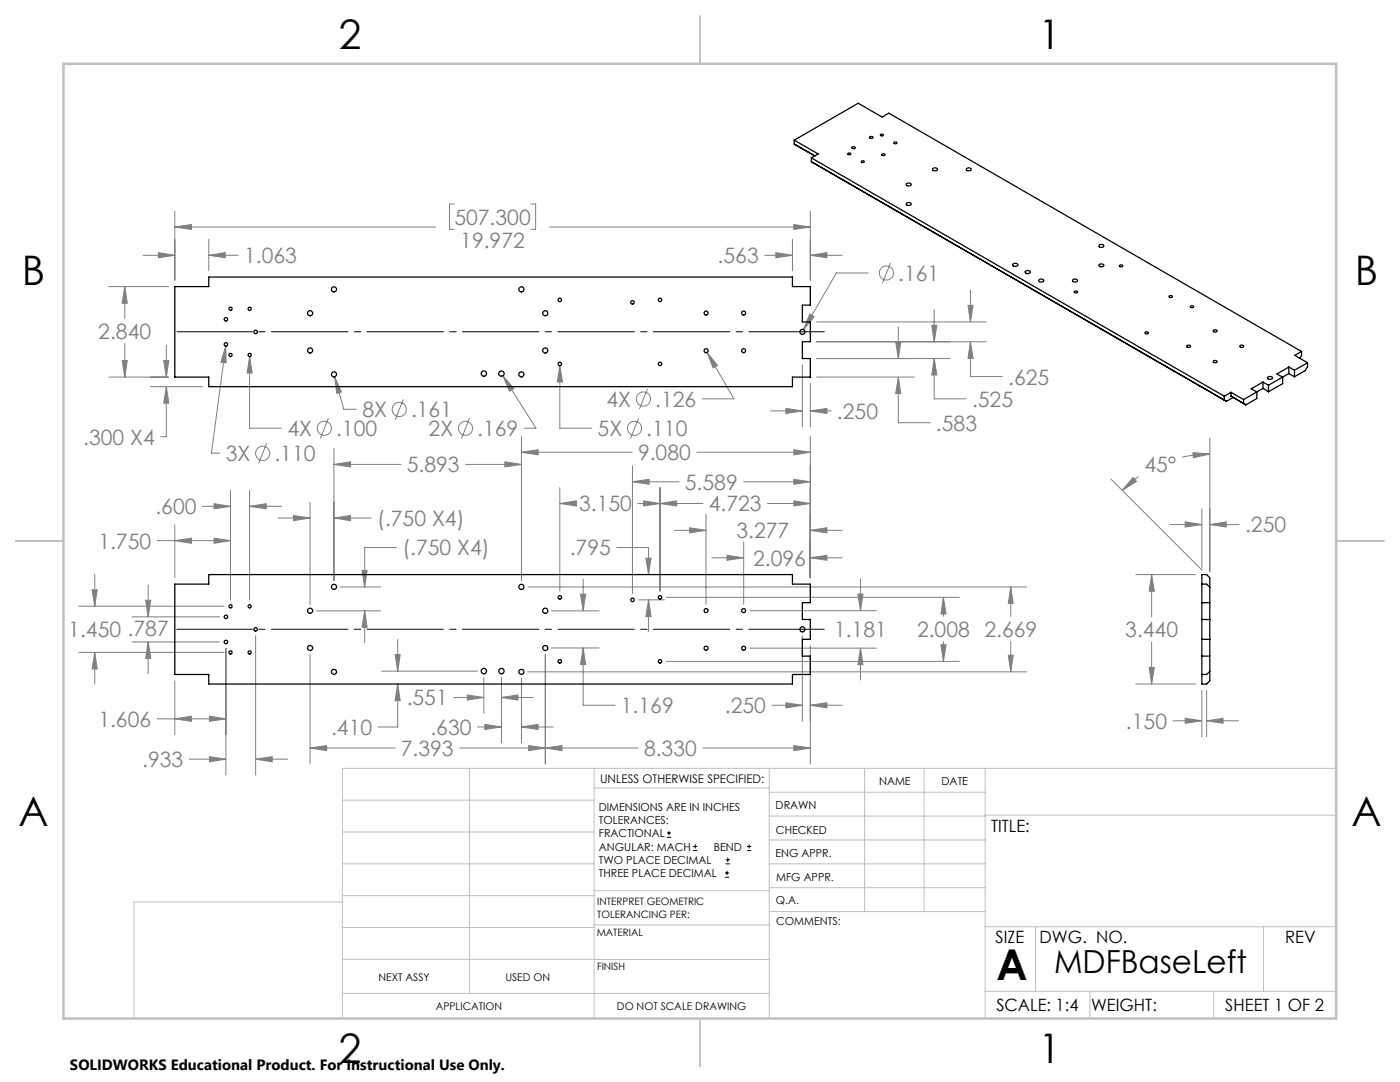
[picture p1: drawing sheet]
<svg xmlns="http://www.w3.org/2000/svg" width="279mm" height="216mm" viewBox="0 0 279 216" stroke-linecap="round" stroke-linejoin="round" font-family="sans-serif">
<g fill="none" stroke="#c0c0c0" stroke-width=".2">
<path d="M68.3 159.7h50.3M93.7 153.3v44.9M118.6 153.3v49.9M118.6 157.2h34.9M153.5 153.3v49.9M153.5 158.1h43.1M172.5 153.3v28.6M184.4 153.3v28.6M196.6 153.3v49.9M266.7 153.3h-198.4v49.9M68.3 178.7h50.3M68.3 172.4h50.3"/>
<path d="M68.3 166h50.3M68.3 180h-41.6v23.2M118.6 177.7h35M153.5 167.6h43.1M153.5 162.8h43.1M153.5 172.4h43.1M153.5 177.1h43.1M196.6 162.7h70.1M68.3 198.2h85.2M68.3 191.4l85.2 .1M68.3 185.1h50.3M118.6 184.6h35"/>
<path d="M153.6 181.9h43M196.6 197.8h70.1M196.6 184.9h70.1M206.7 184.9v12.9M217.5 197.8v5.4M242.2 197.8v5.4M252.2 184.9v12.9"/>
</g>
<path d="M139.7 3.2v9.5M3.1 107.9h9.6M266.7 107.9h9.5M139.7 203.2v9.6" fill="none" stroke="#c0c0c0" stroke-width=".25"/>
<path d="M12.7 12.7h254v190.5h-254z" fill="none" stroke="#c0c0c0" stroke-width=".5"/>
<g fill="none" stroke="#808080" stroke-width=".2">
<path d="M21.7 57.2h11.9M24.9 57.2l.5 3.3h-1zM24.9 57.2v6.3M28.5 50.9h6.4M31.6 50.4l3.3 .5-3.3 .5zM34.9 45.3l3.3-.5v1zM34.9 42.1v13.8M34.9 45.3h52M41.7 50.9l3.2-.5v1zM41.7 47.8v6.2M41.7 50.9h5.9M90.7 40.7h-1v5.1h1"/>
<path d="M105.9 40.7h1v5.1h-1M109.7 45.3h52M152.6 50.9h5.6M154.8 50.4l3.4 .5-3.4 .5zM158.2 47.8v6.2M158.4 44.8l3.3 .5-3.3 .5zM161.7 50.9l3.3-.5v1zM161.7 42.1v13.8M161.7 50.9h6.4M173.3 54.5h-6.4l-6.5 11.3M177.7 52.5l-1.6 4M193.7 57.9v6.3"/>
<path d="M21.7 75.2h11.9M24.4 71.9h1l-.5 3.3zM24.9 68.5v6.7M30 77.2h10.4M32.7 71.9h1l-.5 3.3zM33.2 77.2l.5 3.2h-1zM33.2 77.2v9.9h-1.1M33.2 68.9v6.3M45 69.1l.1 3.3-1-.1zM45 69.1l-2.8 21.3h1.7M49.8 71.2l.5 3.2h-1zM49.8 71.2v14.2h6.4"/>
<path d="M66.8 75.2l1.4 3-1 .3zM66.8 75.2l1.8 6.5h2.5M80.5 79.7l-1.6 4M100.4 75l2.2 2.5-.9 .6zM100.4 75l6.6 10.4h-2.4M111.7 73l.6 3.2h-1.1zM111.7 73v12.4h6.4M129.2 77.6l-1.6 4M141.1 70.3l2.1 2.6-.9 .5zM141.1 70.3l5.4 9.3h-6.4M160.1 72.8v12.4M161.6 62.7l.9 .5-2.1 2.6z"/>
<path d="M161.7 76.5v8.7M163 75.2h19.5M163 71.5h26.6M163 64.2h33.8M163 68.2h33.8M178.8 68.2h1l-.5 3.3zM179.3 75.2l.5 3.3h-1zM179.3 75.2v9.1h6.3M179.3 65.2v6.3M185.9 64.9h1.1l-.6 3.3zM186.4 71.5l.6 3.3h-1.1zM186.4 71.5v8.1h6.4"/>
<path d="M186.4 61.8v6.4M193.2 60.9h1l-.5 3.3zM193.7 68.2l.5 3.3h-1zM193.7 68.2v6.9h6.3M46 97.9v21.8M49.8 97.9v21.8M53.2 88.4l-1.6 4.1M65.5 83.4l-1.6 4.1M66.6 92.7l3.4-.6v1.1zM66.6 89.5v26.4M66.6 92.7h13.4M92.9 92.7h11.2"/>
<path d="M93.7 83.4l-1.6 4.1M100.8 92.1l3.3 .6-3.3 .5zM104.1 90.2l3.3-.5v1.1zM104.1 87.1v28.8M104.1 90.2h22.1M111.7 97.3v20.6M126.2 96.1l3.3-.5v1zM126.2 93v25.4M126.2 96.1h9.3M127.5 83.4l-1.7 4.1M128.4 99.9l3.3 .6-3.3 .5zM131.7 97.3v20.6"/>
<path d="M139.1 90.2h22.6M148.4 96.1h13.3M153.8 82h6.3M156.8 81.5l3.3 .5-3.3 .5zM158.4 99.9l3.3 .6-3.3 .5zM158.4 89.7l3.3 .5-3.3 .6zM158.4 95.6l3.3 .5-3.3 .5zM161.7 82l3.3-.5v1zM161.7 87.1v28.2M161.7 82h4.1M221.7 95.6l18.2 18.2M226.1 95.3l.7 .8-2.8 1.7z"/>
<path d="M227.2 95.1l-3.2 2.7M238.1 90.3l3.3 .3-3.2 .7zM241.4 90.6l-3.4 .2-2.1 .4M241.4 87.4v26.6M18.4 117.7h1l-.5 3.3zM18.9 114.6v6.4M29.1 119.8h1l-.5 3.3zM29.6 116.7v6.4M31.4 107.9h14.6M34.9 107.9l3.3-.5v1zM34.9 104.7v10.6M40.4 101h5.6"/>
<path d="M42.7 100.5l3.3 .5-3.3 .5zM42.7 107.4l3.3 .5-3.3 .5zM49.8 101l3.3-.5v1zM49.8 101h6.4M55.5 103.4h6.4M58.6 102.9l3.3 .5-3.3 .5zM61.9 100.2v20.4M66.6 103.4l3.4-.5v1zM66.6 103.4h7.5M67.9 117.1h8.1M72.2 113.8h1.1l-.5 3.3zM79.1 109.3h-6.3v7.8"/>
<path d="M105.3 117.1h99.6M111.7 100.5l3.3-.6v1.1zM111.7 100.5h2.7M115.9 118.6h1l-.5 3.3zM116.4 115.5v6.4M123.1 109.3h6.3v5.4M127.3 100.5h13M127.5 119.7h5.1M128.9 111.4h1l-.5 3.3zM129.4 119.7l.5 3.3h-1zM129.4 119.7v6.3M131.7 100.5l3.3-.6v1.1z"/>
<path d="M133 119.2h58.5M134.5 105.8h6.4M137.6 105.3l3.3 .5-3.3 .5zM140.9 102.7v17.9M142.1 111.3h6.3M145.1 110.8l3.3 .5-3.3 .5zM148.4 108.1v12.5M153.2 100.5h8.5M161.7 111.3l3.3-.5v1zM161.7 105.8l3.3-.5v1zM161.7 111.3h6.4M161.7 105.8h6.4"/>
<path d="M171.2 118.5h1l-.5 3.3zM171.7 115.5v6.3M188.3 119.2l.5 3.3h-1zM188.3 119.2v3.8M201.7 117.1l.5 3.3h-1zM201.7 117.1v5.9M226.7 114.7h11.9M229.8 114.7l.6 3.3h-1.1zM229.8 114.7v8.3M233.5 104.7h6.4M236.5 104.1l3.4 .6-3.4 .5zM239.9 101.5v11.9"/>
<path d="M241.4 104.7l3.3-.6v1.1zM241.4 104.7h5.9M15.7 130.2h29M15.7 121h29M18.9 130.2l.5 3.3h-1zM18.9 130.2v6.3M26.4 128.1h17.4M26.4 123.1h17.4M29.6 128.1l.5 3.3h-1zM29.6 128.1v6.3M34.9 135.9v10.7M45.1 129.4v25.3"/>
<path d="M51 126.9v27.8M61.9 130.6v21.8M63.1 121.9h12.9M72.8 121.9l.5 3.3h-1.1zM72.8 121.9v6.3M76.2 133.9h19.1M78.8 130.6h1.1l-.5 3.3zM79.4 136.5l.5 3.3h-1.1zM79.4 136.5v8.6h-3.9M79.4 127.6v6.3M90.6 139.2h6M93.3 138.7l3.3 .5-3.3 .5z"/>
<path d="M96.6 135.2v7.1M100.1 139.2l3.3-.5v1zM100.1 135.2v13M100.1 139.2h6.3M104.1 135.3v12.9M105.3 134.1h99.6M108.8 130.6v21.8M110.1 129.3h9.5M110.1 121.9h9.5M116.4 129.3l.5 3.3h-1zM116.4 129.3v11.4h6.3M133 132h58.5"/>
<path d="M149.7 121.8h25.2M149.7 129.3h25.2M160.1 126.9v17M161.7 128.8v23.6M171.7 129.3l.5 3.3h-1zM171.7 129.3v6.4M187.8 128.7h1l-.5 3.3zM188.3 128v4M201.2 130.7h1l-.5 3.4zM201.7 128v6.1M226.7 136.5h11.9M229.3 133.2h1.1l-.6 3.3z"/>
<path d="M229.8 128.1v8.4M239.9 137.8v9.2M240.8 137.8v9.2M31.4 143.4h13.7M34.9 143.4l3.3-.5v1zM37.7 151.5h7.4M41.8 151l3.3 .5-3.3 .5zM41.8 142.9l3.3 .5-3.3 .5zM51 151.5l3.3-.5v1zM51 151.5h6.4M61.9 149.3l3.3-.5v1zM61.9 149.3h16.9"/>
<path d="M91.7 149.3h35.7M95.3 145.1h4.8M96.8 144.5l3.3 .6-3.3 .5zM104.1 145.1l3.3-.6v1.1zM104.1 145.1h6.3M105.5 148.8l3.3 .5-3.3 .5zM108.8 149.3l3.3-.5v1zM140.3 149.3h21.4M154 140.7h6.1M156.8 140.2l3.3 .5-3.3 .6zM158.4 148.8l3.3 .5-3.3 .5zM161.7 140.7l3.3-.5v1.1z"/>
<path d="M161.7 140.7h6.4M234.1 143.8h5.8M236.5 143.3l3.4 .5-3.4 .5zM240.8 143.8l3.3-.5v1zM240.8 143.8h6.4"/>
<circle cx="176.9" cy="54.5" r="1.41"/>
<circle cx="128.4" cy="79.6" r="1.41"/>
<circle cx="52.4" cy="90.5" r="1.41"/>
<circle cx="64.7" cy="85.5" r="1.41"/>
<circle cx="79.7" cy="81.7" r="1.41"/>
<circle cx="92.9" cy="85.5" r="1.41"/>
<circle cx="126.6" cy="85.5" r="1.41"/>
</g>
<path d="M35.3 66.2h129.2M35.3 125.6h129.2" fill="none" stroke="#000" stroke-width=".2" stroke-dasharray="15.2 1.3 1.3 1.3" stroke-dashoffset=".2"/>
<path d="M42.7 100.5l3.3 .5-3.3 .5zM49.8 101l3.3-.5v1zM66.6 92.7l3.4-.6v1.1zM100.8 92.1l3.3 .6-3.3 .5zM58.6 102.9l3.3 .5-3.3 .5zM66.6 103.4l3.4-.5v1zM41.8 151l3.3 .5-3.3 .5zM51 151.5l3.3-.5v1zM128.4 99.9l3.3 .6-3.3 .5zM111.7 100.5l3.3-.6v1.1zM131.7 100.5l3.3-.6v1.1zM158.4 99.9l3.3 .6-3.3 .5zM188.3 119.2l.5 3.3h-1zM187.8 128.7h1l-.5 3.3zM116.4 129.3l.5 3.3h-1zM115.9 118.6h1l-.5 3.3zM29.6 128.1l.5 3.3h-1zM29.1 119.8h1l-.5 3.3zM18.9 130.2l.5 3.3h-1zM18.4 117.7h1l-.5 3.3zM201.7 117.1l.5 3.3h-1zM201.2 130.7h1l-.5 3.4zM158.4 148.8l3.3 .5-3.3 .5zM108.8 149.3l3.3-.5v1zM158.4 89.7l3.3 .5-3.3 .6zM104.1 90.2l3.3-.5v1.1zM34.9 143.4l3.3-.5v1zM41.8 142.9l3.3 .5-3.3 .5zM34.9 107.9l3.3-.5v1zM42.7 107.4l3.3 .5-3.3 .5zM105.5 148.8l3.3 .5-3.3 .5zM61.9 149.3l3.3-.5v1zM161.7 140.7l3.3-.5v1.1zM156.8 140.2l3.3 .5-3.3 .6zM72.8 121.9l.5 3.3h-1.1zM72.2 113.8h1.1l-.5 3.3zM161.7 111.3l3.3-.5v1zM145.1 110.8l3.3 .5-3.3 .5zM161.7 105.8l3.3-.5v1zM137.6 105.3l3.3 .5-3.3 .5zM171.2 118.5h1l-.5 3.3zM171.7 129.3l.5 3.3h-1zM126.2 96.1l3.3-.5v1zM158.4 95.6l3.3 .5-3.3 .5zM128.9 111.4h1l-.5 3.3zM129.4 119.7l.5 3.3h-1zM100.1 139.2l3.3-.5v1zM93.3 138.7l3.3 .5-3.3 .5zM96.8 144.5l3.3 .6-3.3 .5zM104.1 145.1l3.3-.6v1.1zM79.4 136.5l.5 3.3h-1.1zM78.8 130.6h1.1l-.5 3.3zM229.8 114.7l.6 3.3h-1.1zM229.3 133.2h1.1l-.6 3.3zM238.1 90.3l3.3 .3-3.2 .7zM226.1 95.3l.7 .8-2.8 1.7zM240.8 143.8l3.3-.5v1zM236.5 143.3l3.4 .5-3.4 .5zM236.5 104.1l3.4 .6-3.4 .5zM241.4 104.7l3.3-.6v1.1zM24.9 57.2l.5 3.3h-1zM24.4 71.9h1l-.5 3.3zM34.9 45.3l3.3-.5v1zM158.4 44.8l3.3 .5-3.3 .5zM31.6 50.4l3.3 .5-3.3 .5zM41.7 50.9l3.2-.5v1zM154.8 50.4l3.4 .5-3.4 .5zM161.7 50.9l3.3-.5v1zM33.2 77.2l.5 3.2h-1zM32.7 71.9h1l-.5 3.3zM156.8 81.5l3.3 .5-3.3 .5zM161.7 82l3.3-.5v1zM178.8 68.2h1l-.5 3.3zM179.3 75.2l.5 3.3h-1zM193.2 60.9h1l-.5 3.3zM193.7 68.2l.5 3.3h-1zM185.9 64.9h1.1l-.6 3.3zM186.4 71.5l.6 3.3h-1.1zM45 69.1l-.9 3.2 1 .1zM49.8 71.2l-.5 3.2h1zM66.8 75.2l.4 3.3 1-.3zM100.4 75l1.3 3.1 .9-.6zM111.7 73l-.5 3.2h1.1zM141.1 70.3l1.2 3.1 .9-.5zM161.6 62.7l-1.2 3.1 2.1-2.6z" fill="#808080"/>
<g fill="none" stroke="#000" stroke-width=".25">
<path d="M158.5 28l4.8 2.7-1.4 .8M158.5 28l12.8-7.4 4.7 2.8 1.4-.8 82.4 47.5M158.5 28.8l4.1 2.3zM158.5 28v.8M161.9 31.5l82.4 47.6M161.9 32.3l82.9 47.8M161.9 31.5v.8M161.9 32.3l.5 .2M169.2 30.6a.29 .29 0 0 1 .4-.1 .29 .29 0 0 1 .1 .3h-.4zM170 29.4a.38 .38 0 0 1 .4-.1 .38 .38 0 0 1 .3 .3 .38 .38 0 0 1-.4 .1 .38 .38 0 0 1-.3-.3zM171.9 32.2a.33 .33 0 0 1 .6 .1 .3 .3 0 0 1-.4 .2 .3 .3 0 0 1-.2-.3zM173.6 27.3h.6a.32 .32 0 0 1-.3 .3 .32 .32 0 0 1-.3-.3z"/>
<path d="M175.7 26.9a.26 .26 0 0 1 .4-.2 .26 .26 0 0 1 .1 .4h-.3zM176 30.8a.35 .35 0 0 1 .3-.1 .35 .35 0 0 1 .3 .2 .36 .36 0 0 1-.4 .2 .36 .36 0 0 1-.2-.3zM178.4 28.4a.29 .29 0 0 1 .4-.1 .29 .29 0 0 1 .1 .3h-.4zM180.9 36.7a.54 .54 0 0 1 .5-.2 .54 .54 0 0 1 .4 .4 .54 .54 0 0 1-.5 .2 .54 .54 0 0 1-.4-.4zM186.2 33.6l.4-.1 .5 .2a.49 .49 0 0 1-.5 .4 .49 .49 0 0 1-.5-.4zM193 33.6l.3-.1 .5 .2a.49 .49 0 0 1-.5 .4 .49 .49 0 0 1-.4-.4zM34.9 57.2h6.8v-1.9h116.5v1.9h3.5v3.7h-1.6v3.3h1.6v4h-1.6v3.3h1.6v3.7h-3.5v2h-116.5v-2h-6.8zM181 40.5l.4-.1 .4 .2a.49 .49 0 0 1-.5 .4 .49 .49 0 0 1-.4-.4zM202.1 52.7a.57 .57 0 0 1 .6-.2 .57 .57 0 0 1 .4 .5l-.7 .1-.3-.1zM204.6 54.2l.5-.2 .5 .2a.5 .5 0 0 1-.5 .4 .5 .5 0 0 1-.5-.4zM207.3 55.9a.52 .52 0 0 1 .6-.2 .52 .52 0 0 1 .4 .4 .52 .52 0 0 1-.6 .2 .52 .52 0 0 1-.4-.4zM214.2 55.8l.4-.1 .4 .2a.49 .49 0 0 1-.5 .4 .49 .49 0 0 1-.4-.4z"/>
<path d="M214.4 58.2a.39 .39 0 0 1 .7 .1 .36 .36 0 0 1-.4 .2 .36 .36 0 0 1-.3-.3zM219.3 52.8a.52 .52 0 0 1 .6-.2 .52 .52 0 0 1 .4 .5 .52 .52 0 0 1-.6 .2 .52 .52 0 0 1-.4-.5zM219.4 48.9l.4-.1 .5 .2a.49 .49 0 0 1-.5 .4 .49 .49 0 0 1-.5-.4zM223.5 52.9a.28 .28 0 0 1 .4-.1 .28 .28 0 0 1 .1 .4h-.5l-.1-.1zM233.3 59.1a.39 .39 0 0 1 .7 .1 .36 .36 0 0 1-.4 .2 .36 .36 0 0 1-.3-.3zM228.5 66.3a.31 .31 0 0 1 .4-.1 .31 .31 0 0 1 .2 .4h-.5zM236.8 69a.36 .36 0 0 1 .5-.2 .36 .36 0 0 1 .2 .5h-.4l-.3-.1zM237.6 61.1a.35 .35 0 0 1 .3-.1 .35 .35 0 0 1 .3 .3 .35 .35 0 0 1-.4 .1 .35 .35 0 0 1-.2-.3zM242.1 65.9a.42 .42 0 0 1 .5-.1 .42 .42 0 0 1 .3 .3 .4 .4 0 0 1-.4 .2 .4 .4 0 0 1-.4-.4zM242.1 72.1a.4 .4 0 0 1 .5-.2 .4 .4 0 0 1 .3 .3 .42 .42 0 0 1-.4 .2 .42 .42 0 0 1-.4-.3zM244.3 79.1v.7l.5 .3M245.7 78.3l2.5 1.4"/>
<path d="M245.7 78.3l-1.4 .8M245.7 79.1l2.5 1.4M245.7 78.3v.8M245.7 79.1l.4 .2M246.1 79.3l2.5 1.5M246.1 79.3l-1.3 .8M247.4 69a.36 .36 0 0 1 .5-.2 .36 .36 0 0 1 .2 .5h-.5zM248.2 79.7v.8M250.8 78.2l-2.6 1.5M250.8 78.2v1.3l-2.2 1.3M252.1 76.2l1.1 .7M252.1 76.2l-2.4 1.4 1.1 .6"/>
<path d="M252.1 76.2v1.3M252.1 77.5l-1.3 .7M252.1 77.5l1.1 .7M253 75.3a.54 .54 0 0 1 .5-.2 .54 .54 0 0 1 .4 .4 .54 .54 0 0 1-.5 .2 .54 .54 0 0 1-.4-.4zM253.2 76.9v1.3M256 75.2l-2.8 1.7M256 75.2v1.4l-2.8 1.6M257.2 74.5l-1.2 .7M257.2 73.2l1.1 .7M257.2 73.2l-2.4 1.4 1.2 .6M257.2 73.2v1.3M257.2 74.5l1.1 .7"/>
<path d="M258.3 73.9v1.3M259.8 70.1l-1.4 .8 2.5 1.5M259.8 70.1v.8l-.4 .6M260.9 72.4l-2.6 1.5M260.9 72.4v.8l-.4 .7-2.2 1.3M248.2 80.5l.4 .3M34.9 116.6h6.8v-1.9h116.5v1.9h3.5v3.7h-1.6v3.3h1.6v4h-1.6v3.3h1.6v3.7h-3.5v1.9h-116.5v-1.9h-6.8zM239.9 116.6h.9l.6 .6M239.9 114.7h.9l.6 .6v20.6l-.6 .6h-.9zM239.9 120.3h1.5M239.9 123.6h1.5M239.9 127.6h1.5"/>
<path d="M239.9 130.9h1.5M241.4 133.9l-.6 .7h-.9"/>
<circle cx="66.7" cy="57.7" r=".51"/>
<circle cx="104.1" cy="57.7" r=".5"/>
<circle cx="111.7" cy="59.8" r=".35"/>
<circle cx="131.7" cy="59.8" r=".35"/>
<circle cx="45.1" cy="63.7" r=".35"/>
<circle cx="45.1" cy="68.7" r=".35"/>
<circle cx="46" cy="70.8" r=".32"/>
<circle cx="46" cy="61.6" r=".32"/>
<circle cx="49.8" cy="70.8" r=".32"/>
<circle cx="49.8" cy="61.6" r=".32"/>
<circle cx="51" cy="66.2" r=".35"/>
<circle cx="61.9" cy="69.9" r=".52"/>
<circle cx="61.9" cy="62.5" r=".51"/>
<circle cx="66.7" cy="74.7" r=".52"/>
<circle cx="96.6" cy="74.5" r=".53"/>
<circle cx="100.1" cy="74.5" r=".54"/>
<circle cx="104.1" cy="74.7" r=".51"/>
<circle cx="108.8" cy="69.9" r=".51"/>
<circle cx="108.8" cy="62.5" r=".5"/>
<circle cx="111.7" cy="72.6" r=".35"/>
<circle cx="126.2" cy="60.3" r=".35"/>
<circle cx="131.7" cy="72.6" r=".35"/>
<circle cx="140.9" cy="70" r=".41"/>
<circle cx="140.9" cy="62.5" r=".4"/>
<circle cx="148.4" cy="70" r=".4"/>
<circle cx="148.4" cy="62.5" r=".39"/>
<circle cx="160.1" cy="66.2" r=".52"/>
<circle cx="66.7" cy="117.1" r=".52"/>
<circle cx="104.1" cy="117.1" r=".51"/>
<circle cx="111.7" cy="119.2" r=".35"/>
<circle cx="126.2" cy="119.7" r=".35"/>
<circle cx="131.7" cy="119.2" r=".35"/>
<circle cx="45.1" cy="123.1" r=".35"/>
<circle cx="45.1" cy="128.1" r=".35"/>
<circle cx="46" cy="121" r=".31"/>
<circle cx="46" cy="130.2" r=".31"/>
<circle cx="49.8" cy="121" r=".31"/>
<circle cx="49.8" cy="130.2" r=".31"/>
<circle cx="51" cy="125.6" r=".35"/>
<circle cx="61.9" cy="121.9" r=".52"/>
<circle cx="61.9" cy="129.3" r=".52"/>
<circle cx="66.7" cy="134.1" r=".52"/>
<circle cx="96.6" cy="133.9" r=".53"/>
<circle cx="100.1" cy="133.9" r=".54"/>
<circle cx="104.1" cy="134.1" r=".51"/>
<circle cx="108.8" cy="121.9" r=".51"/>
<circle cx="108.8" cy="129.3" r=".51"/>
<circle cx="111.7" cy="132" r=".34"/>
<circle cx="131.7" cy="132" r=".34"/>
<circle cx="140.9" cy="129.3" r=".41"/>
<circle cx="140.9" cy="121.8" r=".4"/>
<circle cx="148.4" cy="129.3" r=".4"/>
<circle cx="148.4" cy="121.8" r=".39"/>
<circle cx="160.2" cy="125.6" r=".51"/>
</g>
<g fill="none" stroke="#000" stroke-width=".2">
<path d="M133.1 167.1h.8M133.1 166.2h.8M133.5 165.8v.9M138.3 169.7h.8M138.3 168.9h.8M138.7 168.5v.8M144.7 175h.8M144.7 174.2h.8M144.8 172.4h.9M144.8 171.6h.9M145.1 173.8v.8M145.2 171.1v.9"/>
<path d="M149.1 169.7h.8M149.1 168.9h.8M149.5 168.5v.8"/>
</g>
<text font-size="8.5" x="198.9" y="195.5">A</text>
<g font-size="8.1">
<text x="67.6" y="9.7">2</text>
<text x="207.3" y="9.7">1</text>
<text x="4.4" y="57">B</text>
<text x="270.4" y="57">B</text>
<text x="3.7" y="164.9">A</text>
<text x="269.7" y="164.9">A</text>
<text x="67.6" y="212.2">2</text>
<text x="207.3" y="212.2">1</text>
</g>
<text font-size="6.3" x="210.4" y="194.1">MDFBaseLeft</text>
<g font-size="4.2" fill="#808080">
<text x="90.7" y="44.8">507.300</text>
<text x="48.7" y="52.5">1.063</text>
<text x="91.9" y="49.6">19.972</text>
<text x="143.2" y="52.5">.563</text>
<text x="179.3" y="56">.161</text>
<text x="19.6" y="67.6">2.840</text>
<text x="201.2" y="76.7">.625</text>
<text x="72.3" y="83.2">8X</text>
<text x="82" y="83.2">.161</text>
<text x="121" y="81.2">4X</text>
<text x="130.8" y="81.2">.126</text>
<text x="167" y="83.6">.250</text>
<text x="194" y="81.2">.525</text>
<text x="16.6" y="88.7">.300 X4</text>
<text x="57.4" y="87">4X</text>
<text x="67.1" y="87">.100</text>
<text x="85.5" y="87">2X</text>
<text x="95.3" y="87">.169</text>
<text x="119.3" y="87">5X</text>
<text x="129" y="87">.110</text>
<text x="186.8" y="85.9">.583</text>
<text x="45" y="92">3X</text>
<text x="54.8" y="92">.110</text>
<text x="81.2" y="94.2">5.893</text>
<text x="127.3" y="91.8">9.080</text>
<text x="228.4" y="94.2">45°</text>
<text x="136.7" y="97.7">5.589</text>
<text x="31" y="102.6">.600</text>
<text x="75.3" y="105">(.750 X4)</text>
<text x="115.6" y="102">3.150</text>
<text x="141.5" y="102">4.723</text>
<text x="147" y="107.4">3.277</text>
<text x="248.5" y="106.2">.250</text>
<text x="19.6" y="109.5">1.750</text>
<text x="80.3" y="110.8">(.750 X4)</text>
<text x="113.7" y="110.8">.795</text>
<text x="150.3" y="112.9">2.096</text>
<text x="13.6" y="127.2">1.450 .787</text>
<text x="166.4" y="127.1">1.181</text>
<text x="183" y="127.1">2.008 2.669</text>
<text x="224.6" y="127.2">3.440</text>
<text x="81.2" y="140.8">.551</text>
<text x="123.9" y="142.3">1.169</text>
<text x="144.7" y="142.3">.250</text>
<text x="19.6" y="145">1.606</text>
<text x="66.1" y="146.6">.410</text>
<text x="85.9" y="146.6">.630</text>
<text x="224.7" y="145.4">.150</text>
<text x="28.4" y="153.1">.933</text>
<text x="80" y="150.9">7.393</text>
<text x="128.5" y="150.9">8.330</text>
</g>
<g font-size="3.4">
<text x="197.8" y="166">TITLE:</text>
<text x="198.7" y="188.1">SIZE</text>
<text x="207.5" y="188.1">DWG. NO.</text>
<text x="256.5" y="188.2">REV</text>
<text x="198.8" y="201.7">SCALE: 1:4</text>
<text x="217.7" y="201.8">WEIGHT:</text>
<text x="244.5" y="201.7">SHEET 1 OF 2</text>
</g>
<text font-size="3" x="14" y="213.5">SOLIDWORKS Educational Product. For Instructional Use Only.</text>
<text font-size="2.4" x="119.8" y="156.2">UNLESS OTHERWISE SPECIFIED:</text>
<g font-size="2.2">
<text x="119.5" y="161.8">DIMENSIONS ARE IN INCHES</text>
<text x="154.8" y="161.4">DRAWN</text>
<text x="175.4" y="156.6">NAME</text>
<text x="187.9" y="156.7">DATE</text>
<text x="119.5" y="164.4">TOLERANCES:</text>
<text x="119.5" y="167.1">FRACTIONAL</text>
<text x="154.9" y="166.3">CHECKED</text>
<text x="119.5" y="169.7">ANGULAR: MACH</text>
<text x="119.5" y="172.4">TWO PLACE DECIMAL</text>
<text x="142.5" y="169.7">BEND</text>
<text x="154.8" y="171">ENG APPR.</text>
<text x="119.5" y="175">THREE PLACE DECIMAL</text>
<text x="154.9" y="175.7">MFG APPR.</text>
<text x="154.9" y="180.4">Q.A.</text>
<text x="154.9" y="184.6">COMMENTS:</text>
</g>
<g font-size="2.1">
<text x="75.5" y="195.7">NEXT ASSY</text>
<text x="100.9" y="195.7">USED ON</text>
<text x="86.9" y="201.5">APPLICATION</text>
<text x="123.1" y="201.6">DO NOT SCALE DRAWING</text>
</g>
<g font-size="2">
<text x="119.2" y="180.6">INTERPRET GEOMETRIC</text>
<text x="119.2" y="183.1">TOLERANCING PER:</text>
<text x="119.1" y="186.7">MATERIAL</text>
<text x="119.1" y="193.5">FINISH</text>
</g>
</svg>
